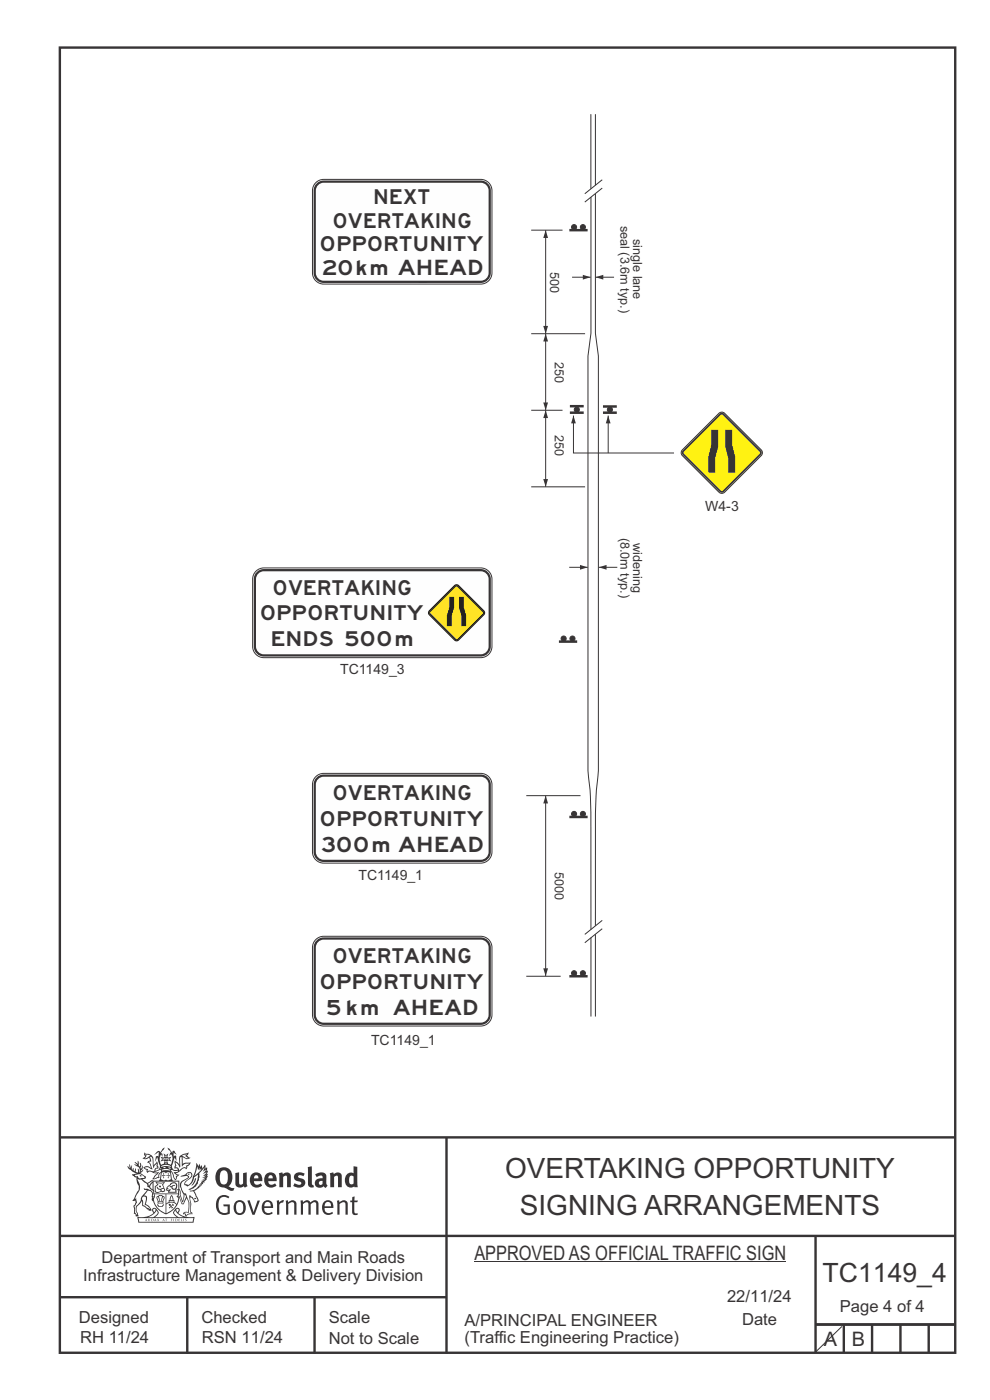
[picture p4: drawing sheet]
<svg xmlns="http://www.w3.org/2000/svg" width="210mm" height="297mm" viewBox="0 0 210 297" stroke-linecap="round" stroke-linejoin="round" font-family="sans-serif">
<path d="M12.7 241.3h190M94.7 241.4v45.8M12.7 275.2h82M12.7 262.2h190.1M39.7 275.2v12M66.7 275.2v12M173 262.1v24.9M173 281h29.7M179 281v6M185 281v6M191 281v6M197 281v6" fill="none" stroke="#373435" stroke-width=".51"/>
<path d="M100.6 267.7h66.2" fill="none" stroke="#373435" stroke-width=".21"/>
<g fill="#373435">
<path d="M47 248.4a2.55 2.55 0 0 0 0 2.7l.3 .2a.81 .81 0 0 0 1-1v-.5a1.04 1.04 0 0 0-1.1-1.5zM46.3 248.1a1.82 1.82 0 0 1 2.1-.2 1.82 1.82 0 0 1 .9 1.8 2.29 2.29 0 0 1-.8 2l.7 .3h.5l-.2 .6a2.87 2.87 0 0 1-2-.7 2.12 2.12 0 0 1-1.7-3.1z" fill-rule="evenodd"/>
<path d="M49.9 248.9l.8-.2v2a.46 .46 0 0 0 .3 .6 .46 .46 0 0 0 .6-.3v-2.1l.7-.2v2.4l.2 .5-.5 .3-.3-.3a1.02 1.02 0 0 1-1.2 .3 1.02 1.02 0 0 1-.6-1.1z" fill-rule="evenodd"/>
<path d="M54 249.5l-.1 .5h.9a.49 .49 0 0 0-.2-.6 .49 .49 0 0 0-.6 .1zM53.4 249.1a1.34 1.34 0 0 1 1.6-.2 1.34 1.34 0 0 1 .6 1.5v.2h-1.7a.77 .77 0 0 0 .5 .8 .77 .77 0 0 0 .9-.4l.3 .5a1.59 1.59 0 0 1-2 .2 1.59 1.59 0 0 1-.5-2.1z" fill-rule="evenodd"/>
<path d="M57 249.5l-.1 .5h1a.49 .49 0 0 0-.2-.6 .49 .49 0 0 0-.7 .1zM56.4 249.1a1.34 1.34 0 0 1 1.6-.2 1.34 1.34 0 0 1 .7 1.5v.2h-1.8a.77 .77 0 0 0 .5 .8 .77 .77 0 0 0 .9-.4l.4 .5a1.59 1.59 0 0 1-2.1 .2 1.59 1.59 0 0 1-.5-2.1z" fill-rule="evenodd"/>
<path d="M59.2 248.9l.7-.2 .1 .4a.95 .95 0 0 1 1-.3 .95 .95 0 0 1 .7 .8v2.3h-.8v-2.3a.46 .46 0 0 0-.8 .1v2.2h-.8z" fill-rule="evenodd"/>
<path d="M62.6 249.1a1.75 1.75 0 0 1 2-.1l-.2 .5-.6-.2a.43 .43 0 0 0-.6 .3l.4 .3a1.04 1.04 0 0 1 1.2 1.1 1.04 1.04 0 0 1-1.4 1l-1.2-.4 .3-.6 1 .4 .4-.4a.88 .88 0 0 0-1-.5l-.4-.2-.1-.4z" fill-rule="evenodd"/>
<path d="M65.3 247.6l.8-.2 .1 3.8 .3 .2 .1 .4a.88 .88 0 0 1-1 0 .88 .88 0 0 1-.3-1z" fill-rule="evenodd"/>
<path d="M67.8 250.6a.43 .43 0 0 0-.1 .7 .43 .43 0 0 0 .7-.1v-.7zM66.8 249.1a1.7 1.7 0 0 1 2.4 .1v1.9l.3 .4-.4 .5-.5-.4a1.03 1.03 0 0 1-1.7-.1 1.03 1.03 0 0 1 .8-1.5h.7v-.4a.8 .8 0 0 0-1.2 .1z" fill-rule="evenodd"/>
<path d="M70 248.9l.7-.2 .1 .4a.95 .95 0 0 1 1-.3 .95 .95 0 0 1 .7 .8v2.3h-.8v-2.3a.46 .46 0 0 0-.8 .1v2.2h-.8z" fill-rule="evenodd"/>
<path d="M74.3 249.5a1.48 1.48 0 0 0 0 1.7h.5l.2-.1v-1.5l-.3-.2zM75 247.4l.8 .1 .1 4.4h-.7l-.1-.2a1.26 1.26 0 0 1-1.4 0 1.26 1.26 0 0 1-.5-1.3 1.29 1.29 0 0 1 .4-1.4 1.29 1.29 0 0 1 1.4-.1z" fill-rule="evenodd"/>
<path d="M46.4 253.9a1.72 1.72 0 0 1 2.3 0l-.3 .3a1.24 1.24 0 0 0-1.4-.2 1.24 1.24 0 0 0-.6 1.4 1.49 1.49 0 0 0 1.2 1.9l.7-.1v-1.3h-.8l-.1-.4h1.3v1.9a1.93 1.93 0 0 1-2.2 0 1.93 1.93 0 0 1-.7-2.2l.2-.8z" fill-rule="evenodd"/>
<path d="M50.4 255.1a1.65 1.65 0 0 0 .2 2.2 .99 .99 0 0 0 1-1.4 .78 .78 0 0 0-.4-.8 .78 .78 0 0 0-.8 0zM50 254.9a1.33 1.33 0 0 1 1.6-.1 1.33 1.33 0 0 1 .5 1.4 1.31 1.31 0 0 1-1.3 1.6 1.31 1.31 0 0 1-1.2-1.6v-.6z" fill-rule="evenodd"/>
<path d="M52.5 254.7l.4-.1 .9 2.6 .8-2.5h.5l-1.1 3h-.5z" fill-rule="evenodd"/>
<path d="M56.3 255.2l-.2 .7h1.3a.7 .7 0 0 0-.3-.8 .7 .7 0 0 0-.8 .1zM55.9 255a1.22 1.22 0 0 1 1.5-.2 1.22 1.22 0 0 1 .5 1.5h-1.8a.93 .93 0 0 0 .5 1 .93 .93 0 0 0 1.1-.2l.2 .3a1.43 1.43 0 0 1-1.8 .1 1.43 1.43 0 0 1-.6-1.7z" fill-rule="evenodd"/>
<path d="M58.7 254.7l.4-.1 .1 .5 .4-.4 .6-.1-.2 .5a.66 .66 0 0 0-.8 .7v1.9h-.4z" fill-rule="evenodd"/>
<path d="M60.6 254.7l.4-.1 .1 .5a.94 .94 0 0 1 1-.5 .94 .94 0 0 1 .8 .8v2.3h-.5l-.1-2.5a.81 .81 0 0 0-1.2 .3v2.2h-.4z" fill-rule="evenodd"/>
<path d="M63.7 254.7l.5-.1 .1 .5 .4-.3a.78 .78 0 0 1 1.1 .3 .9 .9 0 0 1 1-.5 .9 .9 0 0 1 .8 .8v2.3h-.5l-.1-2.5a.67 .67 0 0 0-1.1 .3v2.2h-.5v-2.4l-.4-.3-.7 .4v2.3h-.5z" fill-rule="evenodd"/>
<path d="M69 255.2l-.1 .7h1.3a.7 .7 0 0 0-.3-.8 .7 .7 0 0 0-.9 .1zM68.7 255a1.22 1.22 0 0 1 1.5-.2 1.22 1.22 0 0 1 .5 1.5h-1.8a.93 .93 0 0 0 .4 1 .93 .93 0 0 0 1.2-.2l.1 .3a1.44 1.44 0 0 1-1.7 .1 1.44 1.44 0 0 1-.6-1.7z" fill-rule="evenodd"/>
<path d="M71.4 254.7l.5-.1 .1 .5a.94 .94 0 0 1 1-.5 .94 .94 0 0 1 .8 .8v2.3h-.5l-.1-2.5a.81 .81 0 0 0-1.2 .3v2.2h-.4z" fill-rule="evenodd"/>
<path d="M74.7 253.9l.5-.1v.9h.7l-.1 .3h-.6v2.2l.1 .2h.5l.1 .3a.75 .75 0 0 1-1.2-.6v-2.1h-.4v-.3h.4z" fill-rule="evenodd"/>
<path d="M30.8 244.9l1.1 .3-.9 .5h-.4l.6-.5zM31.8 245.4h.2a2.44 2.44 0 0 1 .4 1.9l.1 .5 .7-1-.1 .6 .3 .3a.57 .57 0 0 0-.6 .7l-1-.1-.5 .2 .2-.5-.8-.3 .7-.1 .9 .5 .1-.1-.6-1.3-.2-.2h.5zM30.7 244.4l-.1 .5 .2 .4-.6 .4a1.04 1.04 0 0 0 1.4-.1l.2 .6-.3 .1-.2 .4a.94 .94 0 0 1 .8 1.1l-.2-.1a1.16 1.16 0 0 0-1.5-.1l.3 .4 .4 .2 .1 .5 .2 .1 .1-.2a.94 .94 0 0 1 1.1 .2l.8 .1-1.2 1.2a1.13 1.13 0 0 0 1.2-.2l.4-.1-.1-.4 .5-.8a.83 .83 0 0 0-.6 1.1l-.3-.1-.7 .4 1.1-1.4-.5 .1-.5-.1 1.3-.5-.1-.1-.9 .4v-.3l.2-.2 .3 .1 .1-.3-.2-.4v-.6l-.1-.4-.7 1v-.7a1.42 1.42 0 0 0-1.6-1.8z" fill-rule="evenodd"/>
<path d="M38.5 245.2l.5-.2 .7-.1-.6 .3 .8 .5h-.3zM38.3 245.5l.2-.1 .1 2a1.69 1.69 0 0 1 1.6-.6l-.8 .5 .1 .5a1.1 1.1 0 0 0-1.5 .6l-.1-.5-.2-.2h-.5l.3-.4-.3-.7a1.42 1.42 0 0 1 .8 1.1l.2-.1zM37.1 246.2l.1 1-.2 .3 .1 .4h.5l.1 .2a.96 .96 0 0 1-1.1-.1l-.1 .1a1.06 1.06 0 0 0 1.3 .2v.1a.72 .72 0 0 1-1 .2l.3 .5 .6 .2-.4 .2-.1 .6-.2-.3-.4-1.1-.4-.4 .4 .9a1.54 1.54 0 0 0 .7 1.2l.2-.3a.58 .58 0 0 1 .4-.8l.2-.1h-.3l-.5-.3 .9-.5a.93 .93 0 0 1 1.2-.5v.2l.2-.2 .1-.5a.99 .99 0 0 0 .7-.8l-1.3 .1-.3 .2-.1-1.4 .9 .4 .9-.3h-.4l-.5-.4 .4-.7-.6 .2a1.46 1.46 0 0 0-1.4 2.1v.4l-.2-.4z" fill-rule="evenodd"/>
<path d="M35.6 248.9l.2 .1-.1 .3 .4 .1h-.4v.6l-.1-.6h-.3l.3-.1z" fill-rule="evenodd"/>
<path d="M34.6 248.9l.2 .1v.3l.3 .1h-.3l-.1 .6v-.6h-.4l.4-.1z" fill-rule="evenodd"/>
<path d="M34.3 248.8a.57 .57 0 0 1 .9 .2 .57 .57 0 0 1 .9-.2l.2 1.4h-.2a.57 .57 0 0 1-.9 0 .69 .69 0 0 1-1.1 0zM34.2 248.1l-.3 2.1-.2 .4h3l-.2-.4-.3-2.1h-.2v.2l-.8-.1-.8 .1v-.2z" fill-rule="evenodd"/>
<path d="M34.2 252.4a.3 .3 0 0 0 .6 0 .3 .3 0 0 0-.6 0zM33.3 250.9l.3 .3-.3 .4a.79 .79 0 0 0 0 1.3l.8-.2-.1-.3a.55 .55 0 0 1-.7-.6l.1-.1 .2 .3 .3 .2 .8-.2-.4-.7 .4-.4-.7 .2zM33 250.7l1.1 .2 .9-.2-.4 .6 .4 1.2a.56 .56 0 0 1-.8 .3l-.2 .1a.73 .73 0 0 1-.9 .1 .73 .73 0 0 1-.3-1v-.4l.6-.4z" fill-rule="evenodd"/>
<path d="M35.6 251.8l.7-.4a.58 .58 0 0 1 1-.1 .58 .58 0 0 1-.4 .9l-.3-.3a.43 .43 0 0 1 .6-.4 .57 .57 0 0 0-.8 .2l-.2-.1-.3 .1 .4 .2a.55 .55 0 0 0 .9 .4v.5h-1.3l.3-.4-.1-.1-.6 .1 .2-.3-.2-.1zM35.4 251.8l-.1 .2a.39 .39 0 0 0 .2 .6h.3l-.2 .4h1.9l-.1-.8a.86 .86 0 0 0-.1-1.3 .86 .86 0 0 0-1.3 .4z" fill-rule="evenodd"/>
<path d="M36 254.8h.8v.2h-.8zM36.4 253.8l.2 .8h-.4zM36.4 253.5l-.3 .5-.1 .6h-.2v.4l-.7 .4 .2 .1a1.48 1.48 0 0 1 2.1 .2l.2-.1-.6-.5v-.5h-.2l-.1-.6z" fill-rule="evenodd"/>
<path d="M35.8 255.4l.4 .1 .1 .3 .3-.2-.2-.2a.38 .38 0 0 1 .5 .5l-.2-.2-.3 .2 .3 .2-.3 .3-.1-.4-.4 .4-.1-.2 .4-.3-.1-.1-.2 .1z" fill-rule="evenodd"/>
<path d="M34.5 254h.2v.2l-.2 .6h-.2zM33.6 255.3h.9v.2a.55 .55 0 0 1-.8 .4v-.2l-.2-.1zM33.4 254h.2l.2 .8h-.2zM33.6 255l.8-.1 .1 .2h-.8zM33.8 253.7h.5l-.2 1.1h-.1zM33.3 253.8l-.1 .3 .3 1.1a.48 .48 0 0 0-.1 .6 .48 .48 0 0 0 .5 .2h.5a.49 .49 0 0 0 .2-.8l.3-1.1-.1-.3a1.42 1.42 0 0 0-1.5 0z" fill-rule="evenodd"/>
<path d="M33.7 251.5l.4 .1 .1 .3h-.3z" fill-rule="evenodd"/>
<path d="M41.3 250.1l.3-.2-.2 .8-.6 .8h-.2l.5-.7z" fill-rule="evenodd"/>
<path d="M39.7 249l.3-.2 .5 .2a.88 .88 0 0 1-.6 1.1 1.22 1.22 0 0 0-.8 1.3l.5 .2a.72 .72 0 0 0 .9-.4l.5-.8 .2-.6 .8-.6v.2a2.85 2.85 0 0 1-2 2.9l.1 .1a2.13 2.13 0 0 0 1.9-1.5v-.3a2.01 2.01 0 0 0 .3-1.7l1.1-1.3-.4 1 .7-.5-.7 1 .8-.4-.8 .8 .7-.2-.9 .6 .8-.1-.8 .4h.7l-.8 .3 .3 .2h-.4l.2 .3h-.4l.2 .3h-.4l.1 .2h-.1a2.16 2.16 0 0 1-2 1.1l.1 .2 .4-.1a.76 .76 0 0 1 .7 .8l.5 1.2-.6 .2a1.45 1.45 0 0 0-1.1-1.3l.2 1.8-.1 1.8 .4 .3a1.07 1.07 0 0 0-1.2 .4v-.3l-.5-.2a.87 .87 0 0 1 1.1-.1v-.7a4.4 4.4 0 0 0-.6-3.1l-.1-.3h-.2a2.16 2.16 0 0 1-.7-2.2l.3-.4 1.2-.7a.55 .55 0 0 0-.4-.8zM37.8 252.4a.76 .76 0 0 1 .3 1.1l.6 1.6 .4-1.7 .2 .1a.61 .61 0 0 1-.1 .9l-.3 .8-.2 .1-.7-1.6-.3 .1a1.18 1.18 0 0 0 .1-1.4zM41.8 247.5l.2 .7 .3-.5v.6l.4-.5a1.9 1.9 0 0 1-1.2 1.4l-.3 .3zM38.2 249.6l1.4-.2 .2 .2v.3l-.5 .2a1.26 1.26 0 0 0-.9 1.9l.2 .7a1.84 1.84 0 0 1 .1 2.1l-.4-1.4a.96 .96 0 0 0-.4-1.2l-.4 .2a.78 .78 0 0 1 0 1.3l.1 .3h.4l.4 1.1a.38 .38 0 0 0 .2 .4 .38 .38 0 0 0 .4-.1l.6-1.2a2.94 2.94 0 0 1 .4 2.5l-.1 .4h-.8l-.3 .4v.2l.4-.1 .1 .4 .2 .1a1.02 1.02 0 0 1 1.3-.5v-.4l-.3-.1 .1-1.8-.3-1.3h.1a1.14 1.14 0 0 1 .8 1 .63 .63 0 0 0 .8-.2 .63 .63 0 0 0-.2-.9l-.6-1.2 .9-.6 .2-.4h.3l-.1-.2h.4l-.1-.3h.3l-.1-.3 .5-.1-.2-.2 .6-.4v-.2h-.2l.4-.5h-.3l.3-.5-.4 .1 .4-.5v-.3l-.3 .2 .2-.7-.1-.2-.4 .3v-.8l-.6 .8-.2-.8-.2 .5-.3-.7-.1 .6-.5-.8-.1 1.4-.6 1.8a1.81 1.81 0 0 1-1 1.5l-.6-.2a1.75 1.75 0 0 1 1.1-1.2 .75 .75 0 0 0 .1-1.3 .75 .75 0 0 0-1.2 .4z" fill-rule="evenodd"/>
<path d="M41.2 254.1h.3l.2 .2-.4 .1z" fill-rule="evenodd"/>
<path d="M29.4 258.4h11.6l-.1 .8h-11.4zM31.3 258.2l.5-.1a2.48 2.48 0 0 0 1.4-1.3l.3 .5-.5 .6-.5 .3zM32.5 256.6l.3-.2 .2 .1-.3 .7zM37.2 256.8a2.65 2.65 0 0 0 1.8 1.4h-1.1l-.5-.3-.5-.6zM37.4 256.5l.2-.1 .3 .2-.3 .6zM29.2 258.2l.1 1.2h11.8l.2-1.1-.2-.1a4.1 4.1 0 0 1-3.3-.9l.3-.4-.1-.6a1.06 1.06 0 0 0-1.3 1l.2 .4 .6 .5h-4.7l.3-.1a.84 .84 0 0 0 .6-.8 .84 .84 0 0 0-.5-.8l-.3-.2h-.5l-.1 .6 .3 .4a4.2 4.2 0 0 1-3.4 .9z" fill-rule="evenodd"/>
<path d="M31 258.7l.1 .2h-.2zM31 258.5l-.3 .6 .4-.2 .2 .2z" fill-rule="evenodd"/>
<path d="M31.3 258.6h.3v.4a.25 .25 0 0 0 .2-.1 .25 .25 0 0 0-.1-.3h.1a.29 .29 0 0 1 0 .4 .29 .29 0 0 1-.4 0 .29 .29 0 0 1 0-.4z" fill-rule="evenodd"/>
<path d="M32.2 258.6a.22 .22 0 0 1 .3 .2 .22 .22 0 0 1-.3 .2zM32 258.6l.1 .4a.33 .33 0 0 0 .4 0 .33 .33 0 0 0 0-.4 .33 .33 0 0 0-.5 0z" fill-rule="evenodd"/>
<path d="M32.9 258.7l.1 .2h-.2zM32.9 258.5l-.2 .6 .3-.2 .2 .2z" fill-rule="evenodd"/>
<path d="M33.3 258.6h.2l.1 .1 .2-.1-.2 .2 .2 .3-.3-.3-.1 .3h-.1l.2-.3z" fill-rule="evenodd"/>
<path d="M34.7 258.7l.1 .2h-.2zM34.7 258.5l-.3 .6 .4-.2 .2 .2z" fill-rule="evenodd"/>
<path d="M35 258.5h.5l-.2 .1v.5h-.2l.1-.5z" fill-rule="evenodd"/>
<path d="M36.2 258.6l.3-.1-.1 .1v.2h.1h-.1v.3h-.2z" fill-rule="evenodd"/>
<path d="M36.7 258.6h.2v.5h-.2z" fill-rule="evenodd"/>
<path d="M37.3 258.6a.22 .22 0 0 1 .3 .2 .22 .22 0 0 1-.3 .2zM37.1 258.6v.4a.33 .33 0 0 0 .5 0 .33 .33 0 0 0 0-.4 .33 .33 0 0 0-.5 0z" fill-rule="evenodd"/>
<path d="M37.8 258.6l.4-.1-.2 .1v.2h.1h-.1v.2l.2 .1h-.4z" fill-rule="evenodd"/>
<path d="M38.4 258.6h.2l-.1 .4 .2 .1h-.3z" fill-rule="evenodd"/>
<path d="M38.9 258.6h.2v.5h-.2z" fill-rule="evenodd"/>
<path d="M39.3 258.6h.2h-.1l.2 .3-.2 .2-.1-.1v-.1l.2 .1z" fill-rule="evenodd"/>
<path d="M34.2 247.4a1.51 1.51 0 0 1 2 .2 2.67 2.67 0 0 0-2.1 0zM35.7 247.6l.4 .1 .1 .3-.4-.1zM34.6 247.6h.5l.1 .2h-.4zM34 247.8l.3 .2h-.3zM34.9 246.9l.3-.2 .3 .2zM34.9 245.6l.2 .1v.3h-.2zM35 245.1l.2 .2 .2-.2-.1 .3h-.2zM35.1 246.3h.2l.1 .4-.2-.2-.2 .2zM35.3 245.7l.2-.1v.4h-.2zM34.4 245.7h.3l.1 .3-.4 .1 .2-.2zM35.7 245.7h.3l-.2 .2 .2 .2-.4-.1zM32.7 244.9l1-.5-.1 1-.2-.2-.3 .2-.3 1.1 .5-1 .3 .9a1.84 1.84 0 0 1 .2 1.7l.4 .1a2.48 2.48 0 0 1 2.2 0l.2-.2-.2-.7 .7-1.8 .4 .7-.2-1-.2-.1-.2 .3v-.9l.6 .4-.6-.8-.3 .1-.1 .4-.5-.9-.5-.3 .2 .5 .6 .5-.5 .8 .4-.4a2.06 2.06 0 0 1 0 2.3l-.5-.2-.2-.6 .1-.1 .8 .2-.4-.5 .4-.5-.7 .2-.2-.2 .2-.7-.5 .4-.5-.4 .2 .7-.2 .2-.7-.2 .4 .5-.4 .5 .8-.2 .1 .1-.2 .6-.5 .2a2.02 2.02 0 0 1 0-2.2l.3 .5-.1-.7-.3-.1 .8-1.2-.4 .3-.5 .8-.2-.3a.8 .8 0 0 0-.8 .5z" fill-rule="evenodd"/>
<path d="M29.2 250.1l.3 .1a.61 .61 0 0 1 .8 .4l.3 .2a.8 .8 0 0 1 .6 1l.4 .1 .5 .5a1 1 0 0 1 .5 1.1l-.1 .7v-.5h-.1a.96 .96 0 0 0-.8-1.3l-.2-.2h-.7l-.1-.1-.1 .1 .1 .3h.6l-1.2 1.3-.2 1-.4 .6a1.33 1.33 0 0 0-.5 1.8l.2 .5a1.26 1.26 0 0 1-.5-1.5l-.1-.3a1.56 1.56 0 0 0 .4-1.7l-.3 .2 .2-.5a3.2 3.2 0 0 0 .7-3zM30.4 253.9h.4a2.06 2.06 0 0 1-.1 1.6l.7 .5 .4 .4-.6-.1-.8-.6-.1-.9a.51 .51 0 0 1 .1-.9zM28.6 249.3a1.52 1.52 0 0 1 2.1 .5l-1.1 .2-.2-.1-.1-.4h-.5zM27.5 247v.8l-.3-.4h-.1a3.1 3.1 0 0 0 1.9 1.6l-1 .1 .5 .6 .5 .1 .1 1.1a1.84 1.84 0 0 1-.3 2.5l-.4 .9-.3 .4 .2 .1 .4-.1 .1 .4-.2 .5-.3 .2 .1 1.7h.2l.3 .5 .1 .1 .4-.1-.1-.5a1.3 1.3 0 0 1-.1-1.7l.9-1 .1 1.1 .6 .2 .5 .5 .1-.1 .2 .3h.5a1.85 1.85 0 0 0-1.2-1.4l.1-.3a1.39 1.39 0 0 0 0-1.4l-.5-.1 .5-.5a.66 .66 0 0 1 .9-.4 .66 .66 0 0 1 .3 .9l-.1 .4 .2-.1v.2l-.1 .3 .2 .5 .1-.3a2.24 2.24 0 0 0 .1-2.2 .73 .73 0 0 1-.7-.7 .73 .73 0 0 1 .6-.7v-.2a.94 .94 0 0 0-.9 .8 .48 .48 0 0 1-.1-.6 .48 .48 0 0 1 .5-.2l.5-.3a.51 .51 0 0 0-.8 .2l-.5 .2-1-.8h.6l.2-.5-1.2-.7 .5-.5v-.3l-.5 .4 .1-.2a.69 .69 0 0 0 .2-1v.4l-.2 .3v-1.1l-.3-.2 .1 .6-.1 .2-.4-1.3v.7l-.6-.4 .5 .7-.6-.2 .3 .3a1 1 0 0 1 .7 1.4l-.2-.8v.9l-.5-.2v-.8l-.2 .7-.2-.1-.1-.6-.2 .4-.2-.2 .1-.7-.2 .5z" fill-rule="evenodd"/>
<path d="M29.6 249.4l.2-.1 .3 .2z" fill-rule="evenodd"/>
<path d="M32.4 250.5h5.6v2l-.2-.1v-1.7h-5.2v2.5h5.2v-.8l.1 .2-.1 1.1v-.3h-2.5v4a4.1 4.1 0 0 0 2.6-3.6l.1-.1a4 4 0 0 1-2.8 3.9 4.2 4.2 0 0 1-2.8-4.7l.1 1.2 .1-.1a3.8 3.8 0 0 0 2.5 3.4v-4h-2.5l-.2-.9z" fill-rule="evenodd"/>
<circle cx="40" cy="249.1" r=".17"/>
</g>
<path d="M12.7 10.1h189.9v276.9h-189.9zM173 281h29.7" fill="none" stroke="#373435" stroke-width=".51"/>
<path d="M125.3 24.2v15.8M126.3 24.2v15.1M127.7 38.1l-3.7 3M127.7 39.9l-3.7 3M121.3 58.8h4M125.4 41.8v28.9l-.7 4.8v88l.5 4.8 .1 4.2 .1 24.7M126.3 41.1v29.6l.6 4.8v88l-.4 4.8-.2 4.2v23.9M125.4 198.9v16.8M126.3 198.2v17.5M127.7 195.3l-3.7 2.9M127.7 197l-3.7 3M178.6 281.4l-5.8 5.7" fill="none" stroke="#373435" stroke-width=".21"/>
<path d="M120.8 48.8h3.8M127.9 87.6h2.9M127.9 86.2h2.9" fill="none" stroke="#373435" stroke-width=".53"/>
<g fill="#373435" stroke="#373435" stroke-width=".21">
<circle cx="123.6" cy="48.2" r=".54"/>
<circle cx="121.8" cy="48.2" r=".54"/>
<circle cx="129.4" cy="86.9" r=".54"/>
</g>
<path d="M123.6 58.3l1.7 .5-1.7 .5z" fill="#373435"/>
<path d="M115.7 70.8v16.2" fill="none" stroke="#373435" stroke-width=".21"/>
<g fill="#373435">
<path d="M115.2 85.4h1.1l-.6 1.6z"/>
<path d="M115.7 70.8l.6 1.6h-1.1z"/>
</g>
<path d="M126.3 58.8h4" fill="none" stroke="#373435" stroke-width=".21"/>
<path d="M126.3 58.8l1.7-.5v1z" fill="#373435"/>
<path d="M115.7 48.8v22" fill="none" stroke="#373435" stroke-width=".21"/>
<g fill="#373435">
<path d="M115.7 48.8l.6 1.7h-1.1z"/>
<path d="M115.2 69.1h1.1l-.6 1.7z"/>
</g>
<path d="M112.7 48.8h6.6M112.7 70.8h11.4M121.6 88.2v7.9h21.4" fill="none" stroke="#373435" stroke-width=".21"/>
<path d="M121.6 88.2l.6 1.6h-1.1z" fill="#373435"/>
<path d="M129 88.2v7.9" fill="none" stroke="#373435" stroke-width=".21"/>
<path d="M129 88.2l.5 1.6h-1z" fill="#373435"/>
<path d="M120.7 120.4h4" fill="none" stroke="#373435" stroke-width=".21"/>
<path d="M123 119.8l1.7 .6-1.7 .5z" fill="#373435"/>
<path d="M127 120.4h3.9" fill="none" stroke="#373435" stroke-width=".21"/>
<path d="M127 120.4l1.7-.6v1.1z" fill="#373435"/>
<path d="M120.8 207.1h3.8" fill="none" stroke="#373435" stroke-width=".53"/>
<g fill="#373435" stroke="#373435" stroke-width=".21">
<circle cx="123.6" cy="206.5" r=".54"/>
<circle cx="121.8" cy="206.5" r=".54"/>
</g>
<path d="M111.6 168.8h11.5M115.7 168.8v38.3" fill="none" stroke="#373435" stroke-width=".21"/>
<g fill="#373435">
<path d="M115.2 205.4h1.1l-.6 1.7z"/>
<path d="M115.7 168.8l.6 1.6h-1.1z"/>
</g>
<path d="M111.6 207.1h7.3" fill="none" stroke="#373435" stroke-width=".21"/>
<path d="M144.7 95.4l7.8-7.7a.85 .85 0 0 1 1.2 0l7.8 7.7a.85 .85 0 0 1 0 1.2l-7.8 7.8a.85 .85 0 0 1-1.2 0l-7.8-7.8a.85 .85 0 0 1 0-1.2z" fill-rule="evenodd" fill="#fff212" stroke="#373435" stroke-width=".21"/>
<path d="M144.8 95.6l7.8-7.8a.66 .66 0 0 1 1 0l7.8 7.8a.66 .66 0 0 1 0 .9l-7.8 7.8a.66 .66 0 0 1-1 0l-7.8-7.8a.66 .66 0 0 1 0-.9z" fill-rule="evenodd" fill="#373435"/>
<path d="M145.1 95.8l7.8-7.8 .3-.1 7.9 7.9 .1 .3-7.9 8-.3 .1-7.9-7.9z" fill-rule="evenodd" fill="#fff212"/>
<g fill="#373435">
<path d="M153.8 91.2h1.5v3.1l.7 2.6v3.4h-1.5v-3.1l-.7-2.5z" fill-rule="evenodd"/>
<path d="M150.9 91.2h1.4v3.5l-.6 2.5v3.1h-1.5v-3.4l.7-2.6z" fill-rule="evenodd"/>
</g>
<path d="M120.9 87.6h2.9M120.9 86.2h2.9M120.8 173.3h3.8" fill="none" stroke="#373435" stroke-width=".53"/>
<g fill="#373435" stroke="#373435" stroke-width=".21">
<circle cx="122.4" cy="86.9" r=".54"/>
<circle cx="123.6" cy="172.7" r=".54"/>
<circle cx="121.8" cy="172.7" r=".54"/>
</g>
<path d="M115.7 87v16.3" fill="none" stroke="#373435" stroke-width=".21"/>
<g fill="#373435">
<path d="M115.7 87l.6 1.7h-1.1z"/>
<path d="M115.2 101.6h1.1l-.6 1.7z"/>
</g>
<path d="M67.2 199.2l.9-.5 .6-.1h33.3a2.39 2.39 0 0 1 2.4 2.4v14.3a2.39 2.39 0 0 1-2.4 2.4h-33.3a2.39 2.39 0 0 1-2.4-2.4v-14.3a2.38 2.38 0 0 1 .9-1.8z" fill="none" stroke="#373435" stroke-width=".21"/>
<path d="M67.1 199.5l1-.6h.6h33.3a2.15 2.15 0 0 1 2.1 2.1v14.3a2.15 2.15 0 0 1-2.1 2.1h-33.3a2.15 2.15 0 0 1-2.2-2.1v-14.3l.1-.6z" fill-rule="evenodd" fill="#373435"/>
<path d="M67.5 199.8l.7-.4 .5-.1h33.3a1.67 1.67 0 0 1 1.6 1.7v14.3a1.67 1.67 0 0 1-1.6 1.7h-33.3a1.67 1.67 0 0 1-1.7-1.7v-14.3l.1-.4z" fill-rule="evenodd" fill="#fefefe"/>
<path d="M67.1 38.9l1-.5 .6-.1h33.3a2.15 2.15 0 0 1 2.1 2.1v17.5a2.15 2.15 0 0 1-2.1 2.1h-33.3a2.15 2.15 0 0 1-2.2-2.1v-17.5l.1-.5z" fill-rule="evenodd" fill="#373435"/>
<path d="M66.8 38.9a2.38 2.38 0 0 1 1.9-.8h33.3a2.39 2.39 0 0 1 2.4 2.3v17.5a2.39 2.39 0 0 1-2.4 2.4h-33.3a2.39 2.39 0 0 1-2.4-2.4v-17.5v-.5z" fill="none" stroke="#373435" stroke-width=".21"/>
<path d="M67.5 39.3l.7-.5h.5h33.3a1.67 1.67 0 0 1 1.6 1.6v17.5a1.67 1.67 0 0 1-1.6 1.7h-33.3a1.67 1.67 0 0 1-1.7-1.7v-17.5l.1-.4z" fill-rule="evenodd" fill="#fefefe"/>
<path d="M67.2 164.6l.9-.5h.6h33.3a2.39 2.39 0 0 1 2.4 2.3v14.3a2.39 2.39 0 0 1-2.4 2.4h-33.3a2.39 2.39 0 0 1-2.4-2.4v-14.3a2.38 2.38 0 0 1 .9-1.8z" fill="none" stroke="#373435" stroke-width=".21"/>
<path d="M67.1 164.9l1-.5 .6-.1h33.3a2.15 2.15 0 0 1 2.1 2.1v14.3a2.15 2.15 0 0 1-2.1 2.2h-33.3a2.15 2.15 0 0 1-2.2-2.2v-14.3l.1-.5z" fill-rule="evenodd" fill="#373435"/>
<path d="M67.5 165.3l.7-.5h.5h33.3a1.67 1.67 0 0 1 1.6 1.6v14.3a1.67 1.67 0 0 1-1.6 1.7h-33.3a1.67 1.67 0 0 1-1.7-1.7v-14.3l.1-.4z" fill-rule="evenodd" fill="#fefefe"/>
<path d="M118.6 136.1h3.8" fill="none" stroke="#373435" stroke-width=".53"/>
<g fill="#373435" stroke="#373435" stroke-width=".21">
<circle cx="121.4" cy="135.5" r=".54"/>
<circle cx="119.6" cy="135.5" r=".54"/>
</g>
<path d="M54.5 121.3l.9-.5 .6-.1h46a2.15 2.15 0 0 1 2.1 2.2v14.2a2.15 2.15 0 0 1-2.1 2.2h-46a2.15 2.15 0 0 1-2.2-2.2v-14.2l.1-.6z" fill-rule="evenodd" fill="#373435"/>
<path d="M54.1 121.4a2.38 2.38 0 0 1 1.9-.9h46a2.39 2.39 0 0 1 2.4 2.4v14.2a2.39 2.39 0 0 1-2.4 2.4h-46a2.39 2.39 0 0 1-2.4-2.4v-14.2l.1-.6z" fill="none" stroke="#373435" stroke-width=".21"/>
<path d="M54.8 121.7l.7-.4 .5-.1h46a1.67 1.67 0 0 1 1.6 1.7v14.2a1.67 1.67 0 0 1-1.6 1.7h-46a1.67 1.67 0 0 1-1.7-1.7v-14.2l.1-.5z" fill-rule="evenodd" fill="#fefefe"/>
<path d="M96.4 124.2a.58 .58 0 0 1 .9 0l5.3 5.4a.58 .58 0 0 1 0 .8l-5.3 5.4a.58 .58 0 0 1-.9 0l-5.3-5.4a.58 .58 0 0 1 0-.8z" fill="#ffe326"/>
<path d="M96.4 124.2a.58 .58 0 0 1 .9 0l5.3 5.4a.58 .58 0 0 1 0 .8l-5.3 5.4a.58 .58 0 0 1-.9 0l-5.3-5.4a.58 .58 0 0 1 0-.8z" fill="none" stroke="#201e1e" stroke-width=".25"/>
<path d="M91.2 129.7l5.3-5.4 .5-.1 5.5 5.5 .2 .4-5.5 5.6-.5 .1-5.5-5.5-.2-.2z" fill="#201e1e"/>
<path d="M91.3 129.8l5.5-5.4 5.6 5.6-5.6 5.6-5.5-5.4z" fill="#ffe326"/>
<g fill="#201e1e">
<path d="M97.4 126.6h1v2.2l.5 1.7v2.3h-1v-2.1l-.5-1.8z"/>
<path d="M95.3 126.6h1v2.3l-.5 1.8v2.1h-1v-2.3l.5-1.7z"/>
</g>
<path d="M112.7 87h6.6M112.7 103.3h11.4" fill="none" stroke="#373435" stroke-width=".21"/>
<g font-size="5.9" fill="#373435">
<text x="107.1" y="249.8">OVERTAKING OPPORTUNITY</text>
<text x="110.3" y="257.8">SIGNING ARRANGEMENTS</text>
</g>
<text font-size="5.6" fill="#373435" x="174.5" y="271.9">TC1149_4</text>
<g font-size="4.4" fill="#373435">
<text x="68" y="180.8">300m AHEAD</text>
<text x="69.2" y="215.4">5km AHEAD</text>
</g>
<g font-size="4.3" fill="#373435">
<text x="79.1" y="43.4">NEXT</text>
<text x="67.8" y="53.2">OPPORTUNITY</text>
<text x="70.5" y="48.3">OVERTAKING</text>
<text x="68.3" y="58.3">20km AHEAD</text>
<text x="55.1" y="131.6">OPPORTUNITY</text>
<text x="57.8" y="126.2">OVERTAKING</text>
<text x="57.4" y="137.1">ENDS 500m</text>
<text x="70.5" y="169.8">OVERTAKING</text>
<text x="67.8" y="175.2">OPPORTUNITY</text>
<text x="67.8" y="209.7">OPPORTUNITY</text>
<text x="70.5" y="204.3">OVERTAKING</text>
</g>
<g font-size="4.2" fill="#373435">
<text x="100.6" y="267.2">APPROVED AS OFFICIAL TRAFFIC SIGN</text>
<text x="174.7" y="285.6">A</text>
<text x="180.7" y="285.6">B</text>
</g>
<g font-size="3.5" fill="#373435">
<text x="21.6" y="267.9">Department of Transport and Main Roads</text>
<text x="17.7" y="271.8">Infrastructure Management &amp; Delivery Division</text>
<text x="16.7" y="280.6">Designed</text>
<text x="42.7" y="280.6">Checked</text>
<text x="69.7" y="280.6">Scale</text>
<text x="98.5" y="281.3">A/PRINCIPAL ENGINEER</text>
<text x="154.2" y="276.3">22/11/24</text>
<text x="157.4" y="281.2">Date</text>
<text x="178.1" y="278.3">Page 4 of 4</text>
<text x="17" y="284.8">RH 11/24</text>
<text x="42.8" y="284.8">RSN 11/24</text>
<text x="69.7" y="285.2">Not to Scale</text>
<text x="98.5" y="284.8">(Traffic Engineering Practice)</text>
</g>
<g font-size="3" fill="#373435">
<text x="78.5" y="59.4">TC1149_2</text>
<text x="149.6" y="108.4">W4-3</text>
<text x="72.1" y="143">TC1149_3</text>
<text x="76" y="186.6">TC1149_1</text>
<text x="78.7" y="221.6">TC1149_1</text>
</g>
<g font-size="2.7" fill="#373435">
<text x="131.6" y="47.9" transform="rotate(90 131.6 47.9)">seal (3.6m typ.)</text>
<text x="134.3" y="50.7" transform="rotate(90 134.3 50.7)">single lane</text>
<text x="116.7" y="57.6" transform="rotate(90 116.7 57.6)">500</text>
<text x="117.7" y="76.7" transform="rotate(90 117.7 76.7)">250</text>
<text x="117.7" y="92.4" transform="rotate(90 117.7 92.4)">250</text>
<text x="131.6" y="114" transform="rotate(90 131.6 114)">(8.0m typ.)</text>
<text x="134.3" y="115.2" transform="rotate(90 134.3 115.2)">widening</text>
<text x="117.7" y="185" transform="rotate(90 117.7 185)">5000</text>
</g>
</svg>
